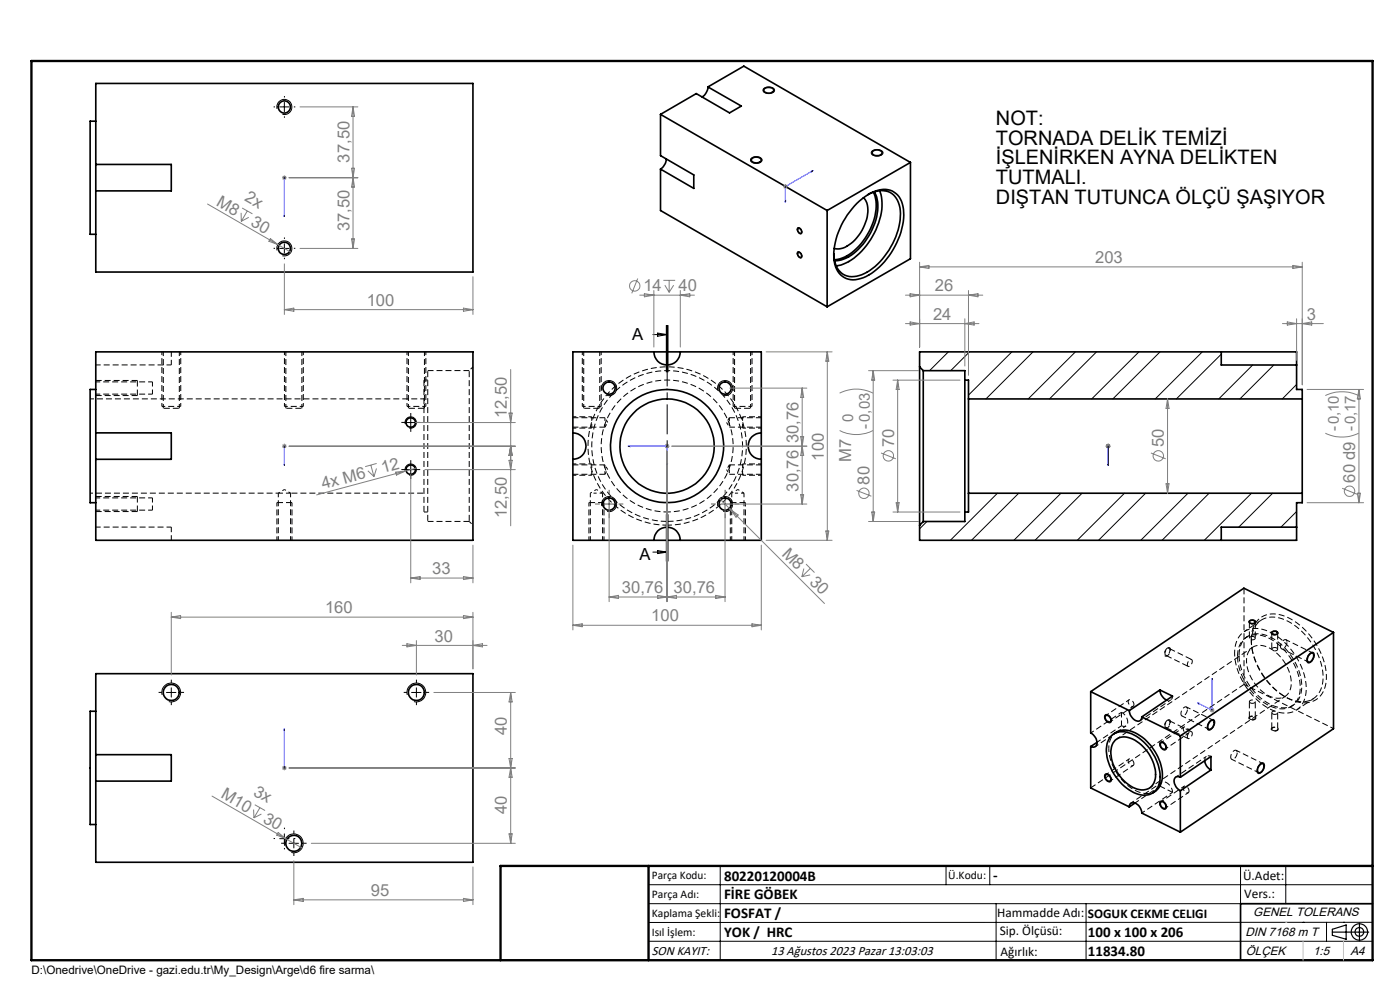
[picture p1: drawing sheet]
<svg xmlns="http://www.w3.org/2000/svg" width="297mm" height="210mm" viewBox="0 0 297 210" stroke-linecap="round" stroke-linejoin="round" font-family="sans-serif">
<g fill="none" stroke="#000" stroke-width=".21" stroke-dasharray="1.3 .6" stroke-dashoffset="-.1" stroke-linecap="butt">
<path d="M90.7 78.6v32M99.5 78.6v32M34.6 86.6h3.4M60.6 86.6h3.4M86.6 86.6h3.4M123.8 86.6h3.4M155.8 86.6h3.4M141.5 110.6a16 16 0 0 1-14-23.6 16 16 0 0 1 27.4-1.1 16 16 0 0 1-12.1 24.7h-1.3M247.3 139l4.8 2.4M252.8 139.9l-4.8-2.3M265 131.9v3.5M266.3 135.4v-3.5"/>
<path d="M269.8 134.2v3.5M271 137.7v-3.5M273 136.2a.5 .5 0 0 0-.4-.6 .5 .5 0 0 0-.6 .5 1.11 1.11 0 0 0-.1 1.5 1.32 1.32 0 0 0 1.1-1.4M247.3 154.3l4.8 2.4M251.9 150.4a.5 .5 0 0 0-.4-.5 .5 .5 0 0 0-.6 .4 1.11 1.11 0 0 0-.1 1.6 1.32 1.32 0 0 0 1.1-1.5M252.8 155.2l-4.8-2.3M262.5 159.7a.5 .5 0 0 0-.5-.6 .5 .5 0 0 0-.5 .4 1.11 1.11 0 0 0-.2 1.6 1.32 1.32 0 0 0 1.2-1.4M265 148.8v3.5M266.3 152.3v-3.5M269.8 151.2v3.5M271 154.7v-3.5"/>
</g>
<path d="M19.1 104.6h39.9M126.5 104.6h-1.3M127.8 104.6h-1.3M156.5 104.6h-1.3M157.8 104.6h-1.3M264.4 140.2a8.7 8.7 0 0 0 6.3 7.9 2.87 2.87 0 0 0 3.2-3.5 8.8 8.8 0 0 0-6-7.6 2.83 2.83 0 0 0-3.5 3.2M265.1 152l-.1 .1a.63 .63 0 0 0 .3 .6 .63 .63 0 0 0 .7 0 .41 .41 0 0 0 .4-.4 .41 .41 0 0 0-.5-.4l-.8 .1M269.9 154.4l-.2 .1a.63 .63 0 0 0 .3 .6 .63 .63 0 0 0 .7-.1 .41 .41 0 0 0 .5-.4 .41 .41 0 0 0-.5-.4l-.8 .2" fill="none" stroke="#000" stroke-width=".21" stroke-dasharray="1.3 .6" stroke-dashoffset=".7" stroke-linecap="butt"/>
<g fill="none" stroke="#000" stroke-width=".21" stroke-dasharray="1.3 .6" stroke-dashoffset=".6" stroke-linecap="butt">
<path d="M100.3 77.8l-.8 .8M38.3 86.2h-4M64.3 86.2h-4M90.3 86.2h-4M127.5 86.2h-4M128.3 90.6v-2M128.3 90.6l.6-1M128.9 89.6l-.6-1M128.9 99.6l-.6-1M154.1 89.6l.6 1M154.1 99.6l.6 1M154.7 88.6l-.6 1"/>
<path d="M154.7 98.6l-.6 1M159.5 86.2h-4M99.5 110.6l.8 .8M128.3 100.6v-2M128.3 100.6l.6-1M261.9 138.5a4.7 4.7 0 0 1 3.7-5.1 9.7 9.7 0 0 1 8.1 4.1 12.4 12.4 0 0 1 3.1 10.6 4.4 4.4 0 0 1-5.9 2.9 14.3 14.3 0 0 1-9-12.5M265.5 136.1a4.7 4.7 0 0 1 3.7-5.2 9.7 9.7 0 0 1 8 4.2 12.4 12.4 0 0 1 3.2 10.6 4.4 4.4 0 0 1-6 2.9 14.3 14.3 0 0 1-8.9-12.5M235.5 153.1l4.9-3.3M236.7 155.4a3.8 3.8 0 0 0-1.5 3.4M239.5 148.5l-4.9 3.3M247.2 158.9l4.9-3.3M251.2 154.2l-4.9 3.3"/>
<path d="M235.5 165.7l4.9-3.3M239.5 161l-4.9 3.3M247.2 171.4l4.9-3.3M251.2 166.8l-4.9 3.3M256.9 160.5a.85 .85 0 0 0-1-.1 .85 .85 0 0 0-.3 1"/>
</g>
<g fill="none" stroke="#000" stroke-width=".21" stroke-dasharray="1.3 .6" stroke-dashoffset=".5" stroke-linecap="butt">
<path d="M34.3 74.6v11.6M60.3 74.6v11.6M86.3 74.6v11.6M123.5 74.6v11.6M155.5 74.6v11.6M38.3 86.2v-11.6M64.3 86.2v-11.6M89.9 84.6h-70.8M90.3 86.2v-11.6M121.5 90.8h4M125.5 98.4h-4M125.5 88.4h-4"/>
<path d="M127.5 86.2v-11.6M154.7 89.6v1M154.7 88.6v1M154.7 99.6v1M154.7 98.6v1M157.5 90.8h4M159.5 86.2v-11.6M161.5 98.4h-4M161.5 88.4h-4M121.5 100.8h4M141.5 108.6a14 14 0 0 1-12.3-20.6 14 14 0 0 1 24-1.1 14 14 0 0 1-10.5 21.7h-1.2M157.5 100.8h4"/>
<path d="M247.1 138.6a.89 .89 0 0 1 1-1 1.05 1.05 0 0 1-.8 1.4l-.2-.4M231.4 155.5l6.5-4.4M232.4 158.4l6.5-4.4M235.2 158.8a10.6 10.6 0 0 0 7.1 9.4l1.5 .1 1.3-.5M240.6 149.4a.76 .76 0 0 0-.4-.8 .76 .76 0 0 0-.8 .1 .9 .9 0 0 0 1.1 1.1l.1-.4M241.9 152.8l6.5-4.4M247.1 153.9a.89 .89 0 0 1 1-1 1.05 1.05 0 0 1-.8 1.4l-.2-.4M251.9 141a.89 .89 0 0 1 1-1 1.05 1.05 0 0 1-.8 1.4l-.2-.4M251.9 156.3a.89 .89 0 0 1 1-1 1.05 1.05 0 0 1-.8 1.4l-.2-.4M252.3 155.2a.76 .76 0 0 0-.4-.8 .76 .76 0 0 0-.9 0 .9 .9 0 0 0 1.2 1.1l.1-.3M282.9 154.6l-19-9.4M240.6 162a.76 .76 0 0 0-.4-.8 .76 .76 0 0 0-.8 0 .9 .9 0 0 0 1.1 1.1l.1-.3"/>
<path d="M246.4 166l-6.5 4.3M248.7 168.1l-6.5 4.4M252.3 167.8a.76 .76 0 0 0-.4-.9 .76 .76 0 0 0-.9 .1 .9 .9 0 0 0 1.2 1.1l.1-.3M255.9 160.4l-6.5 4.4"/>
</g>
<g fill="none" stroke="#000" stroke-width=".21" stroke-dasharray="1.3 .6" stroke-dashoffset=".3" stroke-linecap="butt">
<path d="M20.3 77.4h16M34.6 74.6v12M60.6 74.6v12M86.6 74.6v12M123.8 74.6v12M155.8 74.6v12M20.3 83.6h12M32.3 83.6v-2.6M32.3 81h-12M38 86.6v-12M64 86.6v-12M90 86.6v-12"/>
<path d="M127.2 86.6v-12M159.2 86.6v-12M20.3 108.2h12M32.3 108.2v-2.6M32.3 105.6h-12M36.3 111.8h-16M61.6 104.6h-2.6M141.5 111.4a16.8 16.8 0 0 0 14.8-24.8 16.8 16.8 0 0 0-28.9-1.1 16.8 16.8 0 0 0 12.8 25.9h1.3M271.9 137.6l5.7 2.8M278.5 138.5l-5.7-2.8M237.9 153.9a.93 .93 0 0 0 1.2-.1 .93 .93 0 0 0 0-1.2l-.4-.9-.8-.6M250.7 151.9l5.7 2.8"/>
<path d="M257.4 152.8l-5.7-2.8M240.8 170.3l5.3-3.5M248.7 168.1a2.07 2.07 0 0 0-2.2-2.2l-.3 .4-.1 .5M261.3 161.1l5.7 2.8M267.9 162l-5.7-2.8"/>
</g>
<g fill="none" stroke="#000" stroke-width=".21" stroke-dasharray="1.3 .6" stroke-dashoffset=".4" stroke-linecap="butt">
<path d="M90.7 80.6h-.8M125.5 90.8v-2.4M157.5 90.8v-2.4M58.7 106.6v8M59 104.6v10M61.6 114.6v-10M61.9 114.6v-8M89.9 108.6h.8M124.9 106.6v8M125.2 104.6v10M125.5 100.8v-2.4M127.8 114.6v-10"/>
<path d="M128.1 114.6v-8M154.9 106.6v8M155.2 104.6v10M157.5 100.8v-2.4M157.8 114.6v-10M158.1 114.6v-8M265.7 137.3l-28.8 19.4M267.5 131.6l-3.6 2.4M237.9 153.9l-5.2 3.5M275.1 150.6l3.6-2.4M243.9 167.1l28.8-19.4"/>
</g>
<path d="M60.3 103.8l-1.3 .8M61.6 104.6l-1.3-.8M126.5 103.8l-1.3 .8M127.8 104.6l-1.3-.8M156.5 103.8l-1.3 .8M157.8 104.6l-1.3-.8" fill="none" stroke="#000" stroke-width=".21" stroke-dasharray="1.3 .6" stroke-dashoffset=".8" stroke-linecap="butt"/>
<path d="M121.5 90.6h6.8M128.3 98.6h-6.8M128.3 88.6h-6.8M154.7 90.6h6.8M161.5 88.6h-6.8M161.5 98.6h-6.8M121.5 100.6h6.8M154.7 100.6h6.8M247.7 137.5a1.17 1.17 0 0 0-.4 1.7 1.25 1.25 0 0 0 .8-1.8l-.4 .1M247.7 152.8a1.17 1.17 0 0 0-.4 1.7 1.25 1.25 0 0 0 .8-1.8l-.4 .1M231.4 167.1l32.5-21.9M248.7 168.1l-2.6-1.3" fill="none" stroke="#000" stroke-width=".21" stroke-dasharray="1.3 .6" stroke-dashoffset=".1" stroke-linecap="butt"/>
<g fill="none" stroke="#000" stroke-width=".35">
<path d="M150.2 18.4a2.65 2.65 0 0 1-1.3 2.2M150.2 18.4l7.6-4.4 35.3 20.5M150.2 18.4l7.1 4.1-2.5 1.4-7.1-4-7.6 4.4M162.1 18.9a1.44 1.44 0 0 1 2 .1 .97 .97 0 0 1-1.5 .7l-.5-.3zM20.3 34.9v5.6M20.3 25.7h-1.2v24h1.2M20.3 34.9v-17.2h80v40h-80v-17.2M20.3 34.9h16v5.6h-16M140.1 24.3v8.7l7.1 4.1v2.9l-7.1-4.1M140.1 35.9v8.8l35.4 20.4M140.1 24.3l35.4 20.4M141.4 33.8a2.92 2.92 0 0 1-1.3 2.1"/>
<path d="M159.6 33.6a1.26 1.26 0 0 1 1.9 .4 1.25 1.25 0 0 1-2.1 0zM185.2 32a1.3 1.3 0 0 1 1.9 .4 1.33 1.33 0 0 1-2.1 .1zM193.1 34.5v20.4l-17.6 10.2M193.1 34.5l-17.6 10.2M169.3 53.5a.62 .62 0 0 1 .7 .4 .62 .62 0 0 1-.2 .7 .82 .82 0 0 1-.5-1.1zM169.3 48.4a.62 .62 0 0 1 .7 .4 .62 .62 0 0 1-.2 .7 .82 .82 0 0 1-.5-1.1zM175.5 44.7v20.4M181.8 43.2a8.7 8.7 0 0 1 6.1-3 4.2 4.2 0 0 1 3.8 4.2 15.8 15.8 0 0 1-8.5 14.5 4.3 4.3 0 0 1-6.3-4.1 16.1 16.1 0 0 1 4.9-11.6zM183.2 41.9a4.9 4.9 0 0 1 .4 5.3 8.4 8.4 0 0 1-5.2 5.5h-1.4M184.1 41.3a4.3 4.3 0 0 1 6 .8 8.7 8.7 0 0 1 .2 7.4 14.7 14.7 0 0 1-7.5 8.8 4 4 0 0 1-5.8-3.6l-.1-.9M185.3 40.8a9.5 9.5 0 0 1-.9 8.3 10.9 10.9 0 0 1-6.7 5.9l-.7 .1M185.5 40.7a8 8 0 0 1-.2 7.3 12.3 12.3 0 0 1-6.8 7.1l-1.5 .2"/>
<path d="M186.6 40.5a11 11 0 0 1-1.1 8.9 13.3 13.3 0 0 1-7.1 6.8l-1 .2M121.5 74.6h40v40h-40zM138.7 74.6a2.8 2.8 0 0 0 2.8 2.8 2.8 2.8 0 0 0 2.8-2.8M195.1 77.8v33.6M195.1 77.8l.8 .8M195.9 78.6v32M195.9 78.6h8.8v2M259.1 74.6v2.8h16M275.1 77.4v-2.8h-80v3.2M275.1 77.4v5.2h1.2v2M20.3 91.8v5.6M20.3 82.6h-1.2v24h1.2"/>
<path d="M20.3 91.8v-17.2h80v40h-80v-17.2M20.3 91.8h16v5.6h-16M121.5 91.8a2.8 2.8 0 0 1 2.8 2.8 2.8 2.8 0 0 1-2.8 2.8M161.5 91.8a2.8 2.8 0 0 0-2.8 2.8 2.8 2.8 0 0 0 2.8 2.8M204.7 80.6v28M204.7 80.6h.8v4M205.5 84.6v20M205.5 84.6h70.8M276.3 84.6v20M138.7 114.6a2.8 2.8 0 0 1 2.8-2.8 2.8 2.8 0 0 1 2.8 2.8M195.1 111.4v3.2h80v-2.8M195.9 110.6l-.8 .8"/>
<path d="M204.7 108.6v2h-8.8M205.5 104.6v4h-.8M205.5 104.6h70.8M275.1 111.8h-16v2.8M276.3 104.6v2h-1.2v5.2M265.1 131.7a.7 .7 0 0 1 1.2 .3 .68 .68 0 0 1-.7 .3 .68 .68 0 0 1-.6-.5zM269.9 134a.6 .6 0 0 1 .7-.1 .6 .6 0 0 1 .4 .5 .7 .7 0 0 1-1.2-.2zM277.9 138.7a.48 .48 0 0 1 .7-.1 .48 .48 0 0 1 .1 .7 1.07 1.07 0 0 1-1.2 1.1 1.45 1.45 0 0 1 .4-1.7zM282.9 134.2l-32.5 21.9M282.9 134.2v20.4l-32.5 21.9M282.9 134.2l-19-9.4-32.5 21.9M20.3 150.9h-1.2v24h1.2"/>
<path d="M231.4 146.7v8.8a2.14 2.14 0 0 1 1.1 2.7l-.6 .3-.5-.1M231.4 146.7l8.2 4M231.4 158.4v8.7l8.2 4.1M232.7 157.5l-1.3 .9M234.5 151.8a.84 .84 0 0 1 .9 .4 .84 .84 0 0 1 0 .9 .94 .94 0 0 1-.9-1.3zM236 155.9a4.4 4.4 0 0 1 5.1 .3 10.5 10.5 0 0 1 4.9 9.6 3.4 3.4 0 0 1-4.9 2.5 10.5 10.5 0 0 1-6.3-10l.4-1.4zM236.2 155.7a4.1 4.1 0 0 1 5.1 0 10.8 10.8 0 0 1 5.3 9.5 3.7 3.7 0 0 1-2 3M236.6 157a3.5 3.5 0 0 1 4.2 0 8.9 8.9 0 0 1 4.3 8.2 2.82 2.82 0 0 1-4.3 2 8.8 8.8 0 0 1-5.1-8.4l.4-1.2zM239.6 150.7a2.3 2.3 0 0 0 2.1 2.3l.3-.3 .2-.6M242.2 152.1l8.2 4M246.1 146.4a2.59 2.59 0 0 0 1.4 2.1M246.1 146.4l2.6 1.3-6.5 4.4"/>
<path d="M246.1 146.4l-6.5 4.3M246.3 157.5a.92 .92 0 0 1 .9 1.4 .9 .9 0 0 1-.9-.4 .9 .9 0 0 1 0-1zM250.4 156.1v8.8M256.8 153a.48 .48 0 0 1 .6-.2 .48 .48 0 0 1 .2 .7 1.12 1.12 0 0 1-1.3 1.1 1.51 1.51 0 0 1 .5-1.6zM20.3 160.1v5.6M20.3 160.1v-17.2h80v40h-80v-17.2M20.3 160.1h16v5.6h-16M234.5 164.4a.84 .84 0 0 1 .9 .3 .84 .84 0 0 1 0 1 .94 .94 0 0 1-.9-1.3zM239.6 171.2a.97 .97 0 0 1 .7-1 .97 .97 0 0 1 1.1 .5l.6 .9 .2 .9 8.2 4M240.8 170.3l-1.2 .9M246.3 170.1a.92 .92 0 0 1 .9 1.4 .9 .9 0 0 1-.9-.5 .9 .9 0 0 1 0-.9zM250.4 164.9a.94 .94 0 0 0-1.2 .1 .94 .94 0 0 0 0 1.3l.5 .8 .7 .6"/>
<path d="M250.4 167.7v8.8M255.6 161.4a2.43 2.43 0 0 0 1.3 1.9M256.9 163.3l-6.5 4.4M256.9 163.3v-2.8l-6.5 4.4M267.2 162.4l.1-.2a.47 .47 0 0 1 .7-.2 .47 .47 0 0 1 .1 .7 1.02 1.02 0 0 1-1.2 1.1l-.1-.8zM291.2 191.7h-28v12"/>
<circle cx="60.3" cy="22.7" r="1.3"/>
<circle cx="60.3" cy="52.7" r="1.3"/>
<circle cx="87.1" cy="99.6" r="1.01"/>
<circle cx="87.1" cy="89.6" r="1.01"/>
<circle cx="129.2" cy="82.3" r="1.31"/>
<circle cx="141.5" cy="94.6" r="12"/>
<circle cx="141.5" cy="94.6" r="10"/>
<circle cx="153.8" cy="82.3" r="1.3"/>
<circle cx="129.2" cy="106.9" r="1.31"/>
<circle cx="153.8" cy="106.9" r="1.3"/>
<circle cx="36.3" cy="146.9" r="1.7"/>
<circle cx="88.3" cy="146.9" r="1.7"/>
<circle cx="62.3" cy="178.9" r="1.7"/>
</g>
<g fill="none" stroke="#000" stroke-width=".21">
<path d="M162 18.8a1.64 1.64 0 0 1 2.3 .3 1.36 1.36 0 0 1-2.1 .5l-.3-.4zM58.8 23.1a1.6 1.6 0 0 1 1.4-2 1.6 1.6 0 0 1 1.7 1.7 1.6 1.6 0 0 1-2 1.4M59.3 22.7h2M60.3 21.7v2M159.4 33.6a1.41 1.41 0 0 1 2.3 .4 1.51 1.51 0 0 1-2.5 0zM185 32a1.69 1.69 0 0 1 2.3 .3 1.44 1.44 0 0 1-2.1 .6l-.4-.4zM58.8 53.1a1.6 1.6 0 0 1 1.4-2 1.6 1.6 0 0 1 1.7 1.7 1.6 1.6 0 0 1-2 1.4M59.3 52.7h2M60.3 51.7v2M169.2 53.5a.78 .78 0 0 1 .8 .3 .78 .78 0 0 1-.1 .9 .99 .99 0 0 1-.7-1.2zM169.3 48.3a.83 .83 0 0 1 .7 .4 .83 .83 0 0 1-.1 .9 .91 .91 0 0 1-.6-1.3zM138.5 71h3"/>
<path d="M139.5 70.7l2 .3-2 .3zM141.4 69v10M141.5 69v10M141.7 69v10M201.2 74.6l-4 4M205.7 74.6l-4 4M214.7 74.6l-9.2 9.2M219.1 74.6l-9.9 10M228.1 74.6l-10 10M232.6 74.6l-10 10M241.6 74.6l-10 10M246.1 74.6l-10 10"/>
<path d="M255.1 74.6l-10 10M259.1 75.1l-9.5 9.5M265.7 77.4l-7.1 7.2M270.2 77.4l-7.2 7.2M86 99.9a1.2 1.2 0 0 1 1-1.5 1.2 1.2 0 0 1 1.3 1.3 1.2 1.2 0 0 1-1.5 1.1M86 89.9a1.2 1.2 0 0 1 1-1.5 1.2 1.2 0 0 1 1.3 1.3 1.2 1.2 0 0 1-1.5 1.1M86.1 99.6h2M86.1 89.6h2M87.1 88.6v2M87.1 98.6v2M127.7 82.8a1.6 1.6 0 0 1 1.4-2.1 1.6 1.6 0 0 1 1.7 1.8 1.6 1.6 0 0 1-2 1.4M152.3 82.8a1.6 1.6 0 0 1 1.3-2.1 1.6 1.6 0 0 1 1.8 1.7 1.6 1.6 0 0 1-2 1.5"/>
<path d="M275.1 81.6l-3.1 3M127.7 107.3a1.6 1.6 0 0 1 1.4-2 1.6 1.6 0 0 1 1.7 1.8 1.6 1.6 0 0 1-2 1.4M138.5 117.1h3M139.5 116.8l2 .3-2 .3zM141.4 109.1v10M141.5 109.1v10M141.7 109.1v10zM152.3 107.3a1.6 1.6 0 0 1 1.3-2 1.6 1.6 0 0 1 1.8 1.7 1.6 1.6 0 0 1-2 1.5M196.6 110.6l-1.5 1.6M211.6 104.6l-10 10M216.1 104.6l-10 10M225.1 104.6l-10 10"/>
<path d="M229.6 104.6l-10 10M238.5 104.6l-10 10M243 104.6l-10 10M252 104.6l-10 10M256.5 104.6l-10 10M265.5 104.6l-10 10M270 104.6l-7.2 7.2M275.1 108.5l-3.4 3.3M265 131.8a.81 .81 0 0 1 1.4 .2 .88 .88 0 0 1-1.5-.1zM269.7 134.1a.81 .81 0 0 1 1.4 .3 .89 .89 0 0 1-1.4-.2zM277.8 138.6a.55 .55 0 0 1 .8-.2 .55 .55 0 0 1 .2 .8 1.26 1.26 0 0 1-1.4 1.3 1.51 1.51 0 0 1 .4-1.9zM34.4 147.4a2 2 0 0 1 1.8-2.5 2 2 0 0 1 2.1 2.2 2 2 0 0 1-2.5 1.7"/>
<path d="M35.3 146.9h2M36.3 145.9v2M86.4 147.4a2 2 0 0 1 1.8-2.5 2 2 0 0 1 2.1 2.2 2 2 0 0 1-2.5 1.7M87.3 146.9h2M88.3 145.9v2M234.4 151.7a1.04 1.04 0 0 1 1.1 .2 1.04 1.04 0 0 1 .3 1 .6 .6 0 0 1-.6 .5 .6 .6 0 0 1-.6-.5l-.3-.6zM246.1 157.5a1.03 1.03 0 0 1 1.1 .1 1.03 1.03 0 0 1 .3 1.1 .61 .61 0 0 1-.6 .4 .61 .61 0 0 1-.6-.4l-.3-.6zM256.9 152.7a.56 .56 0 0 1 .7 0 .56 .56 0 0 1 .1 .7 1.37 1.37 0 0 1-1.4 1.4 1.72 1.72 0 0 1 .6-2.1zM59.3 177.9h2M60.3 176.9v2M60.4 179.4a2 2 0 0 1 1.8-2.5 2 2 0 0 1 2.1 2.2 2 2 0 0 1-2.5 1.7M61.3 178.9h2"/>
<path d="M62.3 177.9v2M234.4 164.3a1.04 1.04 0 0 1 1.1 .1 1.04 1.04 0 0 1 .3 1.1 .6 .6 0 0 1-.6 .4 .6 .6 0 0 1-.6-.4l-.3-.7zM246.2 169.9a1.17 1.17 0 0 1 1.2 1.6 1.11 1.11 0 0 1-1.4-1.3zM267.3 162.1a.58 .58 0 0 1 .8-.2 .58 .58 0 0 1 .2 .8 1.27 1.27 0 0 1-1.5 1.3 1.64 1.64 0 0 1 .5-1.9zM137.6 187.7h153.6M137.6 191.7h153.6M137.6 199.7h153.6M152.8 183.7v20M200.7 183.7v4M210 183.7v4M211.3 191.7v12M230.4 191.7v12"/>
<path d="M263.2 183.7v20M272.8 183.7v8M276.4 195.6h.1M281.4 195.6v4.1M285 195.6h.1M291.2 195.6l-153.6 .1"/>
</g>
<path d="M247.5 148.5a.82 .82 0 0 0 .9-.1 .82 .82 0 0 0 .3-.7" fill="none" stroke="#000" stroke-width=".21" stroke-dasharray="1.3 .6" stroke-dashoffset=".9" stroke-linecap="butt"/>
<path d="M36.3 77.4v-2.8M36.3 114.6v-2.8M265.4 135.7a15.1 15.1 0 0 0 9.1 13 4.8 4.8 0 0 0 6.9-4.8 15 15 0 0 0-9.4-13.4 4.7 4.7 0 0 0-6.5 4.6l-.1 .6M237.9 153.9v-2.8" fill="none" stroke="#000" stroke-width=".21" stroke-dasharray="1.3 .6" stroke-dashoffset=".2" stroke-linecap="butt"/>
<g fill="none" stroke="#000" stroke-width=".21" stroke-dasharray="1.3 .6" stroke-linecap="butt">
<path d="M99.5 78.6h-8.8M20.3 83.9h8.8M29.1 80.7v3.2M29.1 80.7h-8.8M89.9 80.6v28M20.3 108.5h8.8M29.1 105.3v3.2M29.1 105.3h-8.8M58.7 106.6h.1M58.8 106.6h3.1M90.7 110.6h8.8M124.9 106.6h.1"/>
<path d="M125 106.6h3.1M154.9 106.6h.1M155 106.6h3.1M262.5 139.2a4 4 0 0 1 5.8-4.2 12.5 12.5 0 0 1 7.5 11.4 4 4 0 0 1-5.8 3.6 12.6 12.6 0 0 1-7.5-10.8M262.9 139a4 4 0 0 1 5.8-4.2 12.5 12.5 0 0 1 7.4 11.4 4 4 0 0 1-5.7 3.6 12.6 12.6 0 0 1-7.5-10.8M264.6 135l-.3 .3M265.5 137.2l.1 .4M266.1 135.1a.6 .6 0 0 0-.6-.1 .6 .6 0 0 0-.4 .5 .72 .72 0 0 0 1.2-.2l-.2-.2M270.8 137.4a.6 .6 0 0 0-.6-.1 .6 .6 0 0 0-.4 .5 .72 .72 0 0 0 1.2-.2l-.2-.2M263.9 145.2v-20.4M265.3 149.1l-.2-.1a.52 .52 0 0 1 .3-.5 .52 .52 0 0 1 .6 0l.3 .2a.6 .6 0 0 1-.4 .5 .6 .6 0 0 1-.6-.1M265.3 152.6l-.2-.1a.52 .52 0 0 1 .3-.6 .52 .52 0 0 1 .6 .1l.3 .2a.6 .6 0 0 1-.4 .5 .6 .6 0 0 1-.6-.1"/>
<path d="M270 151.5l-.1-.1a.52 .52 0 0 1 .2-.6 .52 .52 0 0 1 .6 .1l.3 .2a.6 .6 0 0 1-.4 .5 .6 .6 0 0 1-.6-.1M270 154.9l-.1-.1a.52 .52 0 0 1 .2-.5 .52 .52 0 0 1 .6 0l.3 .2a.6 .6 0 0 1-.4 .5 .6 .6 0 0 1-.6-.1M272.4 147.7l.3 .2M274.1 149.8l.3-.3"/>
</g>
<path d="M61.6 104.6h28.3" fill="none" stroke="#000" stroke-width=".21" stroke-dasharray="1.3 .6" stroke-dashoffset="-.2" stroke-linecap="butt"/>
<g fill="none" stroke="#808080" stroke-width=".21">
<path d="M59.8 37.7h1M60 37.4l.7 .7M60.3 37.2v1M60.7 37.4l-.7 .7M61.3 37.7h14.6M63.6 22.7h12.3M74.6 35.7h.6l-.3 2zM74.9 22.7v30M74.9 37.7l.3 2h-.6zM74.9 22.7l.3 2h-.6zM166.1 39.6h1M166.3 39.2l.7 .7"/>
<path d="M166.6 39v1.1M167 39.2l-.7 .7M44 43.3l14.9 8.6M51.2 45.1v1.8M51.4 44.1l2.2 1.3M52.5 44.8l-1.3 2.1M52.8 46.1l-1.6 .8M57.4 50.6l1.5 1.3-1.9-.7zM58.9 51.9l2.8 1.6M60.3 56v10.7M63.6 52.7h12.3M74.6 50.7h.6l-.3 2z"/>
<path d="M100.3 58.7v8M135.3 59.1l-1.3 3.1M140.7 59.5h2.5M142 59.5v2.5M195.1 55.6v18M195.1 56.6h81.2M195.1 56.6l2-.3v.7zM274.3 56.3l2 .3-2 .4zM276.3 55.6v26M60.3 65.7l2-.3v.6zM60.3 65.7h40M98.3 65.4l2 .3-2 .3z"/>
<path d="M108.3 78.4v33.1M135.7 62.6h11.6M136.7 62.3l2 .3-2 .4zM138.7 61.6v12M141 60.5l1 1.5M142.9 60.5l-.9 1.5M144.3 61.6v12M144.3 62.6l2-.3v.7zM162.5 74.6h14M175.5 74.6v40M175.5 74.6l.3 2h-.6zM184.3 78.6h10.6"/>
<path d="M185.2 78.6l.4 2h-.7zM185.2 78.6v32M192.1 68.6h15.6M192.1 62.6h16.4M193.1 68.3l2 .3-2 .4zM193.1 62.3l2 .3-2 .4zM204.7 67.6v10M204.7 68.6l2-.3v.7zM205.5 61.6v18M205.5 62.6l2-.3v.7zM272.1 68.6h8.6M273.1 68.3l2 .3-2 .4z"/>
<path d="M275.1 67.6v8.8M276.3 68.6l2-.3v.7zM59.8 94.6h1M60 94.3l.7 .7M60.3 94.1v1M60.7 94.3l-.7 .7M61.3 94.6h48M78 99.9l1.3 1.2M78.7 98.7l.6 2.4M79.9 99.4l-.6 1.7M79.9 98.3l-2.4 .7M86 99.9l-18.8 5.1"/>
<path d="M88.1 89.6h21.2M88.3 99.3l-2.3 .6M90.1 99.6h19.2M108 87.6h.7l-.4 2zM108 97.6h.7l-.4 2zM108.3 94.6l.4 2h-.7zM141 94.6h1M141.1 94.3l.8 .7M141.5 95.6v32M141.5 94.1v1M141.9 94.3l-.8 .7M142.5 94.6h28.7"/>
<path d="M154.8 82.3h16.4M169.9 92.6h.6l-.3 2zM170.2 82.3v24.6M170.2 82.3l.3 2h-.6zM170.2 94.6l.3 2h-.6zM178.1 91.3a7.8 7.8 0 0 0 7.1 0M178.1 83.4a7.8 7.8 0 0 1 7.1 0M186.9 96.1l3.1 1.2M189.4 80.6h14.3M190.4 80.6l.3 2h-.6zM190.4 80.6v28M234.6 94.6h1"/>
<path d="M234.7 94.3l.7 .7M235.1 94.1v1M235.4 94.3l-.7 .7M244.2 96.1l3.1 1.2M247.7 84.6v20M247.7 84.6l.3 2h-.6zM277.3 82.6h12M281.2 91.9a8.1 8.1 0 0 0 7 0M281.2 83.9a8.1 8.1 0 0 1 7 0M288.3 82.6v24M288.3 82.6l.3 2h-.7zM84 100.1l2-.2-1.9 .9z"/>
<path d="M87.1 100.6v23M100.3 115.6v8M121.5 115.6v18M129.2 107.9v19.7M152.7 105.8l22.2 22.2M153.8 107.9v19.7M154.8 106.9h16.4M154.9 108l1.7 1.2-.5 .5zM161.5 115.6v18M162.5 114.6h14M169.9 104.9h.6l-.3 2zM171 119.7l1.8 1.8"/>
<path d="M175.2 112.6h.6l-.3 2zM181.7 104l3.2 1.3M184.3 110.6h10.6M184.9 108.6h.7l-.4 2zM189.4 108.6h14.3M190.1 106.6h.6l-.3 2zM247.4 102.6h.6l-.3 2zM277.3 106.6h12M284.7 103.6l3.2 1.2M287.9 104.6h.7l-.3 2zM36.3 129.9v13.3M36.3 130.9h64"/>
<path d="M36.3 130.9l2-.3v.6zM85.3 136.9h18M86.3 136.6l2 .3-2 .3zM87.1 122.6h13.2M87.1 122.6l2-.3v.6zM88.3 135.9v7.3M98.3 122.3l2 .3-2 .3zM98.3 130.6l2 .3-2 .3zM100.3 136.9l2-.3v.6zM100.3 129.9v12M121.5 132.6h40M121.5 132.6l2-.3v.7z"/>
<path d="M129.2 126.6h24.6M129.2 126.6l2-.3v.7zM139.5 126.3l2 .3-2 .4zM141.5 126.6l2-.3v.7zM151.8 126.3l2 .3-2 .4zM159.5 132.3l2 .3-2 .4zM170.5 120.6l-.4 1.7M171.9 121.9l-1.8 .4M171.9 120.6l-1.8 1.7M92 146.9h17.3M108.3 146.9v32M108.3 146.9l.4 2h-.7z"/>
<path d="M256.6 150.6h1M256.8 150.3l.7 .7M257.1 150.1v1.1M257.5 150.3l-.7 .7M45 168.9l15.6 9M53.8 171.7l.1 1.8M54 170.7l2.2 1.2M55.1 171.3l-1.2 2.2M55.5 172.7l-1.6 .8M59 176.6l1.6 1.3-1.9-.7zM59.8 162.9h1M60 162.6l.7 .7"/>
<path d="M60.3 162.4v1M60.6 177.9l3.5 2M60.7 162.6l-.7 .7M61.3 162.9h48M66 178.9h43.3M108 160.9h.7l-.4 2zM108 176.9h.7l-.4 2zM108.3 162.9l.4 2h-.7zM62.3 182.6v9.3M62.3 190.9h38M62.3 190.9l2-.3v.6zM98.3 190.6l2 .3-2 .3z"/>
<path d="M100.3 183.9v8"/>
<circle cx="134.6" cy="60.6" r="1.1"/>
<circle cx="188.5" cy="96.7" r="1.11"/>
<circle cx="245.7" cy="96.7" r="1.1"/>
<circle cx="183.3" cy="104.6" r="1.11"/>
<circle cx="286.3" cy="104.2" r="1.09"/>
</g>
<g fill="none" stroke="#000" stroke-width=".25">
<path d="M282.6 197.7h7.8M282.6 197.1l3-.9v3l-3-.8zM288.4 195.8v3.8M106.2 203.7h185"/>
<circle cx="288.4" cy="197.7" r="1.74"/>
<circle cx="288.4" cy="197.7" r=".93"/>
</g>
<g fill="none" stroke="#00f" stroke-width=".21">
<path d="M60.3 37.6v.2zM60.3 37.7h.1M60.3 37.7v8.3M172.2 36.3l.3-.1-.3 .2zM172.5 36.2l-5.9 3.4v3.4M60.3 46v-.4v.4M166.5 42.6h.2l-.1 .4zM60.3 98.8v-.4v.4M60.3 94.5v.2zM60.3 94.6v4.2M60.3 94.6h.1M133.2 94.6l.4-.1v.2z"/>
<path d="M133.2 94.6h8.3v4.2M141.4 98.4h.2l-.1 .4zM235.1 98.8v-.4v.4M235.1 94.5v.2zM235.1 94.6h.1M235.1 94.6v4.2M60.3 154.6v.4v-.4M60.3 154.6v8.3M254 149.1h.3v.2zM257.1 143.9l.1 .3-.1-.1zM257.1 143.9v6.7l-3.1-1.5M60.3 162.8v.2z"/>
<path d="M60.3 162.9h.1"/>
</g>
<g fill="none" stroke="#000" stroke-width=".21" stroke-dasharray="15.2 1.3 1.3 1.3" stroke-linecap="butt">
<path d="M58.3 22.7h-.3M60.3 20.7v-.3M60.3 24.7v.3M62.3 22.7h.3M58.3 52.7h-.3M60.3 50.7v-.3M60.3 54.7v.3M62.3 52.7h.3M86.1 99.6h-1M86.1 89.6h-1M87.1 98.6v-1M87.1 88.6v-1"/>
<path d="M87.1 90.6v1M88.1 99.6h1M88.1 89.6h1M87.1 100.6v1M34.3 146.9h-.7M36.3 144.9v-.7M36.3 148.9v.7M38.3 146.9h.7M86.3 146.9h-.7M88.3 144.9v-.7M88.3 148.9v.7M90.3 146.9h.7"/>
<path d="M58.3 177.9h-.3M60.3 178.9h-.7M60.3 175.9v-.3M60.3 179.9v.3M62.3 176.9v-.7M62.3 177.9h.3M64.3 178.9h.7M62.3 180.9v.7"/>
</g>
<path d="M127.2 106.9h-1M129.2 104.9v-1M129.2 108.9v1M131.2 106.9h1M151.8 106.9h-1M153.8 104.9v-1M153.8 108.9v1M155.8 106.9h1" fill="none" stroke="#808000" stroke-width=".21" stroke-dasharray="15.2 1.3 1.3 1.3" stroke-linecap="butt"/>
<path d="M128.2 106.9h2M129.2 105.9v2M152.8 106.9h2M153.8 105.9v2" fill="none" stroke="#808000" stroke-width=".21"/>
<path d="M141.5 69v50.1" fill="none" stroke="#000" stroke-width=".21" stroke-dasharray="6.3 1.3 1.3 1.3" stroke-dashoffset="3.5" stroke-linecap="butt"/>
<path d="M6.7 12.9h284.5v190.8h-284.5zM137.6 183.7v20M291.2 183.7h-185v20" fill="none" stroke="#000" stroke-width=".5"/>
<path d="M276.4 199.7v4M285 199.7v4" fill="none" stroke="#c0c0c0" stroke-width=".21"/>
<path d="M272.8 195.6h.1" fill="none" stroke="#c0c0c0" stroke-width=".25"/>
<g fill="#00f">
<path d="M141.4 98.4l.1 .4 .1-.4zM133.2 94.6l.4 .1v-.2z"/>
<path d="M166.5 42.6h.2l-.1 .4zM172.2 36.3l.3-.1-.3 .2z"/>
<path d="M60.3 37.6v.2zM60.3 45.6v.4z"/>
<path d="M235.1 98.4v.4zM235.1 94.5v.2zM235.1 98.4v.4zM235.1 94.5v.2z"/>
<path d="M60.3 162.8v.2zM60.3 154.6v.4z"/>
<path d="M254 149.1l.3 .2v-.2zM257.1 143.9v.2l.1 .1zM60.3 98.4v.4zM60.3 94.5v.2z"/>
</g>
<g font-size="4.2">
<text x="211.3" y="26.4">NOT:</text>
<text x="211.3" y="30.7">TORNADA DELİK TEMİZİ</text>
<text x="211.3" y="34.9">İŞLENİRKEN AYNA DELİKTEN</text>
<text x="211.3" y="39.1">TUTMALI.</text>
<text x="211.3" y="43.4">DIŞTAN TUTUNCA ÖLÇÜ ŞAŞIYOR</text>
</g>
<g font-size="3.5" fill="#808080">
<text x="74.1" y="34.5" transform="rotate(-90 74.1 34.5)">37,50</text>
<text x="45.7" y="43.6" transform="rotate(30 45.7 43.6)">M8</text>
<text x="51.7" y="42.5" transform="rotate(30 51.7 42.5)">2x</text>
<text x="53" y="47.7" transform="rotate(30 53 47.7)">30</text>
<text x="74.1" y="49" transform="rotate(-90 74.1 49)">37,50</text>
<text x="232.3" y="55.8">203</text>
<text x="77.8" y="64.9">100</text>
<text x="136.5" y="61.8">14</text>
<text x="143.9" y="61.8">40</text>
<text x="198.3" y="61.8">26</text>
<text x="197.9" y="67.8">24</text>
<text x="277.2" y="67.8">3</text>
<text x="107.6" y="88.7" transform="rotate(-90 107.6 88.7)">12,50</text>
<text x="169.4" y="94" transform="rotate(-90 169.4 94)">30,76</text>
<text x="189.7" y="94.9" transform="rotate(-90 189.7 94.9)">70</text>
<text x="246.9" y="94.9" transform="rotate(-90 246.9 94.9)">50</text>
<text x="81.2" y="100.4" transform="rotate(-15 81.2 100.4)">12</text>
<text x="174.7" y="97.7" transform="rotate(-90 174.7 97.7)">100</text>
<text x="180.6" y="98" transform="rotate(-90 180.6 98)">M7</text>
<text x="68.5" y="103.8" transform="rotate(-15 68.5 103.8)">4x M6</text>
<text x="169.4" y="104.3" transform="rotate(-90 169.4 104.3)">30,76</text>
<text x="184.5" y="102.8" transform="rotate(-90 184.5 102.8)">80</text>
<text x="287.5" y="102.4" transform="rotate(-90 287.5 102.4)">60 d9 -0,17</text>
<text x="107.6" y="109.9" transform="rotate(-90 107.6 109.9)">12,50</text>
<text x="165.7" y="117.7" transform="rotate(45 165.7 117.7)">M8</text>
<text x="91.7" y="121.8">33</text>
<text x="131.9" y="125.8">30,76</text>
<text x="142.9" y="125.8">30,76</text>
<text x="171.6" y="123.6" transform="rotate(45 171.6 123.6)">30</text>
<text x="69" y="130.1">160</text>
<text x="138.2" y="131.8">100</text>
<text x="92.2" y="136.1">30</text>
<text x="107.6" y="155.9" transform="rotate(-90 107.6 155.9)">40</text>
<text x="46.7" y="169.1" transform="rotate(30 46.7 169.1)">M10</text>
<text x="53.5" y="168.6" transform="rotate(30 53.5 168.6)">3x</text>
<text x="107.6" y="172.7" transform="rotate(-90 107.6 172.7)">40</text>
<text x="55.6" y="174.3" transform="rotate(30 55.6 174.3)">30</text>
<text x="78.7" y="190.1">95</text>
</g>
<g font-size="3.5">
<text x="134.1" y="72.1">A</text>
<text x="135.7" y="118.9">A</text>
</g>
<g font-size="3.2" fill="#808080">
<text x="181" y="89.5" transform="rotate(-90 181 89.5)">0</text>
<text x="184.5" y="90.9" transform="rotate(-90 184.5 90.9)">-0,03</text>
<text x="284" y="91.5" transform="rotate(-90 284 91.5)">-0,10</text>
</g>
<g font-size="3.2">
<text x="153.6" y="186.8">80220120004B</text>
<text x="153.6" y="190.8">FİRE GÖBEK</text>
<text x="210.7" y="186.6">-</text>
<text x="153.6" y="194.8">FOSFAT /</text>
<text x="153.6" y="198.8">YOK / HRC</text>
<text x="230.8" y="198.7">100 x 100 x 206</text>
<text x="230.8" y="202.8">11834.80</text>
</g>
<g font-size="2.8">
<text x="263.7" y="186.7">Ü.Adet:</text>
<text x="263.9" y="190.5">Vers.:</text>
<text x="211.5" y="194.5">Hammadde Adı:</text>
<text x="230.8" y="194.7">SOGUK CEKME CELIGI</text>
<text x="138.3" y="202.6">SON KAYIT:</text>
<text x="163.6" y="202.6">13 Ağustos 2023 Pazar 13:03:03</text>
<text x="212.1" y="198.4">Sip. Ölçüsü:</text>
<text x="212.2" y="202.7">Ağırlık:</text>
</g>
<g font-size="2.6">
<text x="265.9" y="194.4">GENEL TOLERANS</text>
<text x="264.2" y="198.5">DIN 7168 m T</text>
<text x="264.3" y="202.6">ÖLÇEK</text>
<text x="278.5" y="202.6">1:5</text>
<text x="286.5" y="202.6">A4</text>
</g>
<g font-size="2.5">
<text x="138.3" y="186.4">Parça Kodu:</text>
<text x="138.3" y="190.5">Parça Adı:</text>
<text x="201.2" y="186.5">Ü.Kodu:</text>
<text x="138.3" y="194.5">Kaplama Şekli:</text>
<text x="138.3" y="198.6">Isıl İşlem:</text>
<text x="6.7" y="206.7">D:\Onedrive\OneDrive - gazi.edu.tr\My_Design\Arge\d6 fire sarma\</text>
</g>
</svg>
